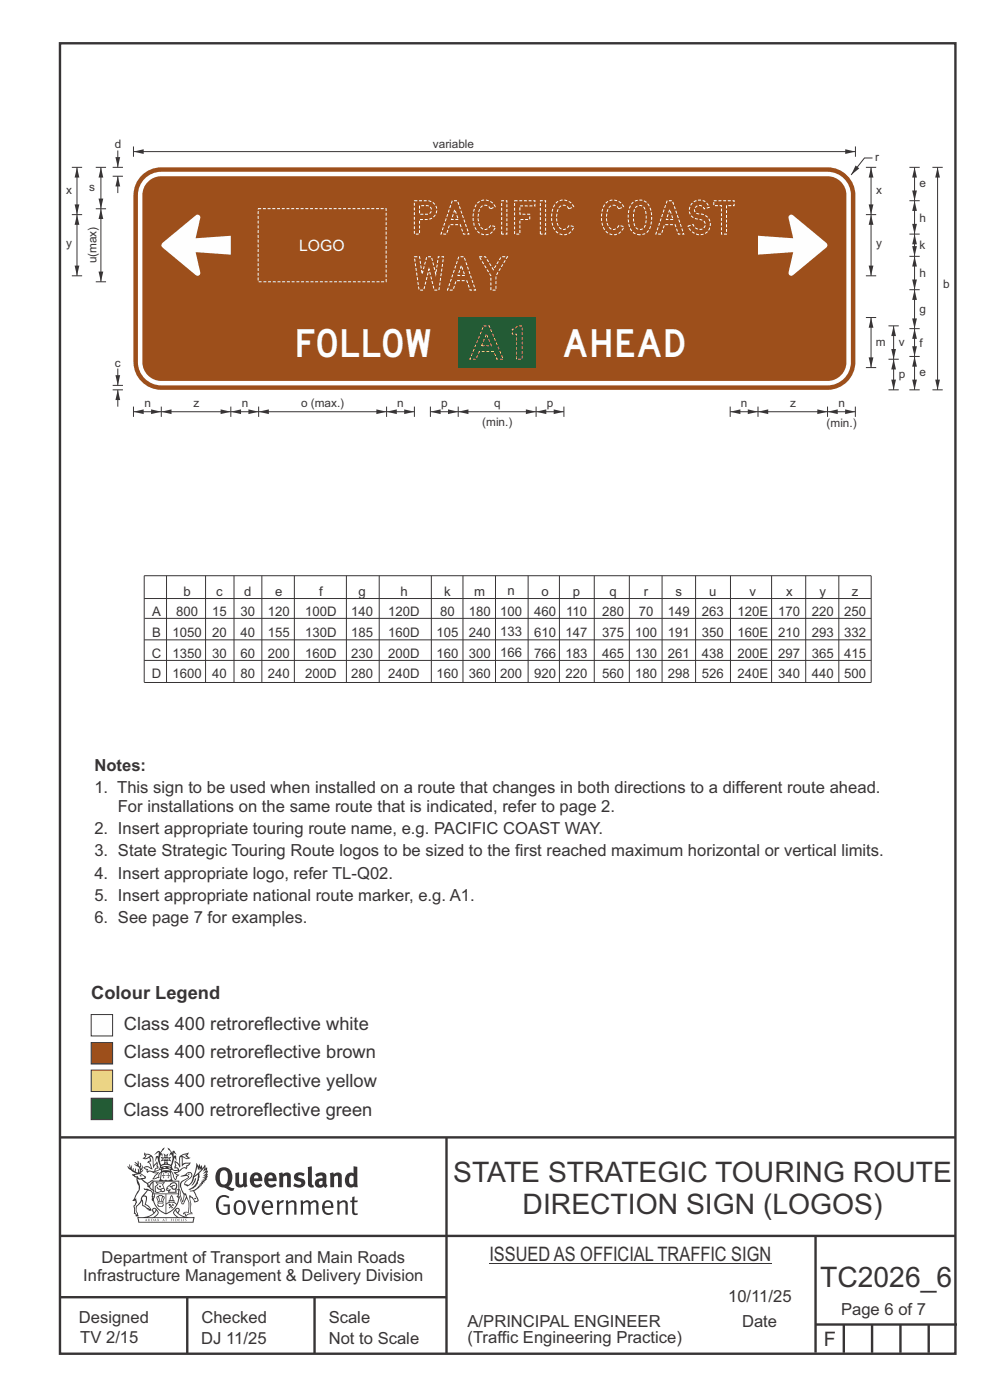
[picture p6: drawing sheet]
<svg xmlns="http://www.w3.org/2000/svg" width="210mm" height="297mm" viewBox="0 0 210 297" stroke-linecap="round" stroke-linejoin="round" font-family="sans-serif">
<path d="M12.7 9.2h190v278h-190zM12.7 241.3h190M94.7 241.4v45.8M12.7 275.2h82M12.7 262.2h190.1M39.7 275.2v12M66.7 275.2v12M173 262.1v24.9" fill="none" stroke="#373435" stroke-width=".51"/>
<g fill="#373435">
<path d="M47 248.4a2.55 2.55 0 0 0 0 2.7l.3 .2a.81 .81 0 0 0 1-1v-.5a1.04 1.04 0 0 0-1.1-1.5zM46.3 248.1a1.82 1.82 0 0 1 2.1-.2 1.82 1.82 0 0 1 .9 1.8 2.29 2.29 0 0 1-.8 2l.7 .3h.5l-.2 .6a2.87 2.87 0 0 1-2-.7 2.12 2.12 0 0 1-1.7-3.1z" fill-rule="evenodd"/>
<path d="M49.9 248.9l.8-.2v2a.46 .46 0 0 0 .3 .6 .46 .46 0 0 0 .6-.3v-2.1l.7-.2v2.4l.2 .5-.5 .3-.3-.3a1.02 1.02 0 0 1-1.2 .3 1.02 1.02 0 0 1-.6-1.1z" fill-rule="evenodd"/>
<path d="M54 249.5l-.1 .5h.9a.49 .49 0 0 0-.2-.6 .49 .49 0 0 0-.6 .1zM53.4 249.1a1.34 1.34 0 0 1 1.6-.2 1.34 1.34 0 0 1 .6 1.5v.2h-1.7a.77 .77 0 0 0 .5 .8 .77 .77 0 0 0 .9-.4l.3 .5a1.59 1.59 0 0 1-2 .2 1.59 1.59 0 0 1-.5-2.1z" fill-rule="evenodd"/>
<path d="M57 249.5l-.1 .5h1a.49 .49 0 0 0-.2-.6 .49 .49 0 0 0-.7 .1zM56.4 249.1a1.34 1.34 0 0 1 1.6-.2 1.34 1.34 0 0 1 .7 1.5v.2h-1.8a.77 .77 0 0 0 .5 .8 .77 .77 0 0 0 .9-.4l.4 .5a1.59 1.59 0 0 1-2.1 .2 1.59 1.59 0 0 1-.5-2.1z" fill-rule="evenodd"/>
<path d="M59.2 248.9l.7-.2 .1 .4a.95 .95 0 0 1 1-.3 .95 .95 0 0 1 .7 .8v2.3h-.8v-2.3a.46 .46 0 0 0-.8 .1v2.2h-.8z" fill-rule="evenodd"/>
<path d="M62.6 249.1a1.75 1.75 0 0 1 2-.1l-.2 .5-.6-.2a.43 .43 0 0 0-.6 .3l.4 .3a1.04 1.04 0 0 1 1.2 1.1 1.04 1.04 0 0 1-1.4 1l-1.2-.4 .3-.6 1 .4 .4-.4a.88 .88 0 0 0-1-.5l-.4-.2-.1-.4z" fill-rule="evenodd"/>
<path d="M65.3 247.6l.8-.2 .1 3.8 .3 .2 .1 .4a.88 .88 0 0 1-1 0 .88 .88 0 0 1-.3-1z" fill-rule="evenodd"/>
<path d="M67.8 250.6a.43 .43 0 0 0-.1 .7 .43 .43 0 0 0 .7-.1v-.7zM66.8 249.1a1.7 1.7 0 0 1 2.4 .1v1.9l.3 .4-.4 .5-.5-.4a1.03 1.03 0 0 1-1.7-.1 1.03 1.03 0 0 1 .8-1.5h.7v-.4a.8 .8 0 0 0-1.2 .1z" fill-rule="evenodd"/>
<path d="M70 248.9l.7-.2 .1 .4a.95 .95 0 0 1 1-.3 .95 .95 0 0 1 .7 .8v2.3h-.8v-2.3a.46 .46 0 0 0-.8 .1v2.2h-.8z" fill-rule="evenodd"/>
<path d="M74.3 249.5a1.48 1.48 0 0 0 0 1.7h.5l.2-.1v-1.5l-.3-.2zM75 247.4l.8 .1 .1 4.4h-.7l-.1-.2a1.26 1.26 0 0 1-1.4 0 1.26 1.26 0 0 1-.5-1.3 1.29 1.29 0 0 1 .4-1.4 1.29 1.29 0 0 1 1.4-.1z" fill-rule="evenodd"/>
<path d="M46.4 253.9a1.72 1.72 0 0 1 2.3 0l-.3 .3a1.24 1.24 0 0 0-1.4-.2 1.24 1.24 0 0 0-.6 1.4 1.49 1.49 0 0 0 1.2 1.9l.7-.1v-1.3h-.8l-.1-.4h1.3v1.9a1.93 1.93 0 0 1-2.2 0 1.93 1.93 0 0 1-.7-2.2l.2-.8z" fill-rule="evenodd"/>
<path d="M50.4 255.1a1.65 1.65 0 0 0 .2 2.2 .99 .99 0 0 0 1-1.4 .78 .78 0 0 0-.4-.8 .78 .78 0 0 0-.8 0zM50 254.9a1.33 1.33 0 0 1 1.6-.1 1.33 1.33 0 0 1 .5 1.4 1.31 1.31 0 0 1-1.3 1.6 1.31 1.31 0 0 1-1.2-1.6v-.6z" fill-rule="evenodd"/>
<path d="M52.5 254.7l.4-.1 .9 2.6 .8-2.5h.5l-1.1 3h-.5z" fill-rule="evenodd"/>
<path d="M56.3 255.2l-.2 .7h1.3a.7 .7 0 0 0-.3-.8 .7 .7 0 0 0-.8 .1zM55.9 255a1.22 1.22 0 0 1 1.5-.2 1.22 1.22 0 0 1 .5 1.5h-1.8a.93 .93 0 0 0 .5 1 .93 .93 0 0 0 1.1-.2l.2 .3a1.43 1.43 0 0 1-1.8 .1 1.43 1.43 0 0 1-.6-1.7z" fill-rule="evenodd"/>
<path d="M58.7 254.7l.4-.1 .1 .5 .4-.4 .6-.1-.2 .5a.66 .66 0 0 0-.8 .7v1.9h-.4z" fill-rule="evenodd"/>
<path d="M60.6 254.7l.4-.1 .1 .5a.94 .94 0 0 1 1-.5 .94 .94 0 0 1 .8 .8v2.3h-.5l-.1-2.5a.81 .81 0 0 0-1.2 .3v2.2h-.4z" fill-rule="evenodd"/>
<path d="M63.7 254.7l.5-.1 .1 .5 .4-.3a.78 .78 0 0 1 1.1 .3 .9 .9 0 0 1 1-.5 .9 .9 0 0 1 .8 .8v2.3h-.5l-.1-2.5a.67 .67 0 0 0-1.1 .3v2.2h-.5v-2.4l-.4-.3-.7 .4v2.3h-.5z" fill-rule="evenodd"/>
<path d="M69 255.2l-.1 .7h1.3a.7 .7 0 0 0-.3-.8 .7 .7 0 0 0-.9 .1zM68.7 255a1.22 1.22 0 0 1 1.5-.2 1.22 1.22 0 0 1 .5 1.5h-1.8a.93 .93 0 0 0 .4 1 .93 .93 0 0 0 1.2-.2l.1 .3a1.44 1.44 0 0 1-1.7 .1 1.44 1.44 0 0 1-.6-1.7z" fill-rule="evenodd"/>
<path d="M71.4 254.7l.5-.1 .1 .5a.94 .94 0 0 1 1-.5 .94 .94 0 0 1 .8 .8v2.3h-.5l-.1-2.5a.81 .81 0 0 0-1.2 .3v2.2h-.4z" fill-rule="evenodd"/>
<path d="M74.7 253.9l.5-.1v.9h.7l-.1 .3h-.6v2.2l.1 .2h.5l.1 .3a.75 .75 0 0 1-1.2-.6v-2.1h-.4v-.3h.4z" fill-rule="evenodd"/>
<path d="M30.8 244.9l1.1 .3-.9 .5h-.4l.6-.5zM31.8 245.4h.2a2.44 2.44 0 0 1 .4 1.9l.1 .5 .7-1-.1 .6 .3 .3a.57 .57 0 0 0-.6 .7l-1-.1-.5 .2 .2-.5-.8-.3 .7-.1 .9 .5 .1-.1-.6-1.3-.2-.2h.5zM30.7 244.4l-.1 .5 .2 .4-.6 .4a1.04 1.04 0 0 0 1.4-.1l.2 .6-.3 .1-.2 .4a.94 .94 0 0 1 .8 1.1l-.2-.1a1.16 1.16 0 0 0-1.5-.1l.3 .4 .4 .2 .1 .5 .2 .1 .1-.2a.94 .94 0 0 1 1.1 .2l.8 .1-1.2 1.2a1.13 1.13 0 0 0 1.2-.2l.4-.1-.1-.4 .5-.8a.83 .83 0 0 0-.6 1.1l-.3-.1-.7 .4 1.1-1.4-.5 .1-.5-.1 1.3-.5-.1-.1-.9 .4v-.3l.2-.2 .3 .1 .1-.3-.2-.4v-.6l-.1-.4-.7 1v-.7a1.42 1.42 0 0 0-1.6-1.8z" fill-rule="evenodd"/>
<path d="M38.5 245.2l.5-.2 .7-.1-.6 .3 .8 .5h-.3zM38.3 245.5l.2-.1 .1 2a1.69 1.69 0 0 1 1.6-.6l-.8 .5 .1 .5a1.1 1.1 0 0 0-1.5 .6l-.1-.5-.2-.2h-.5l.3-.4-.3-.7a1.42 1.42 0 0 1 .8 1.1l.2-.1zM37.1 246.2l.1 1-.2 .3 .1 .4h.5l.1 .2a.96 .96 0 0 1-1.1-.1l-.1 .1a1.06 1.06 0 0 0 1.3 .2v.1a.72 .72 0 0 1-1 .2l.3 .5 .6 .2-.4 .2-.1 .6-.2-.3-.4-1.1-.4-.4 .4 .9a1.54 1.54 0 0 0 .7 1.2l.2-.3a.58 .58 0 0 1 .4-.8l.2-.1h-.3l-.5-.3 .9-.5a.93 .93 0 0 1 1.2-.5v.2l.2-.2 .1-.5a.99 .99 0 0 0 .7-.8l-1.3 .1-.3 .2-.1-1.4 .9 .4 .9-.3h-.4l-.5-.4 .4-.7-.6 .2a1.46 1.46 0 0 0-1.4 2.1v.4l-.2-.4z" fill-rule="evenodd"/>
<path d="M35.6 248.9l.2 .1-.1 .3 .4 .1h-.4v.6l-.1-.6h-.3l.3-.1z" fill-rule="evenodd"/>
<path d="M34.6 248.9l.2 .1v.3l.3 .1h-.3l-.1 .6v-.6h-.4l.4-.1z" fill-rule="evenodd"/>
<path d="M34.3 248.8a.57 .57 0 0 1 .9 .2 .57 .57 0 0 1 .9-.2l.2 1.4h-.2a.57 .57 0 0 1-.9 0 .69 .69 0 0 1-1.1 0zM34.2 248.1l-.3 2.1-.2 .4h3l-.2-.4-.3-2.1h-.2v.2l-.8-.1-.8 .1v-.2z" fill-rule="evenodd"/>
<path d="M34.2 252.4a.3 .3 0 0 0 .6 0 .3 .3 0 0 0-.6 0zM33.3 250.9l.3 .3-.3 .4a.79 .79 0 0 0 0 1.3l.8-.2-.1-.3a.55 .55 0 0 1-.7-.6l.1-.1 .2 .3 .3 .2 .8-.2-.4-.7 .4-.4-.7 .2zM33 250.7l1.1 .2 .9-.2-.4 .6 .4 1.2a.56 .56 0 0 1-.8 .3l-.2 .1a.73 .73 0 0 1-.9 .1 .73 .73 0 0 1-.3-1v-.4l.6-.4z" fill-rule="evenodd"/>
<path d="M35.6 251.8l.7-.4a.58 .58 0 0 1 1-.1 .58 .58 0 0 1-.4 .9l-.3-.3a.43 .43 0 0 1 .6-.4 .57 .57 0 0 0-.8 .2l-.2-.1-.3 .1 .4 .2a.55 .55 0 0 0 .9 .4v.5h-1.3l.3-.4-.1-.1-.6 .1 .2-.3-.2-.1zM35.4 251.8l-.1 .2a.39 .39 0 0 0 .2 .6h.3l-.2 .4h1.9l-.1-.8a.86 .86 0 0 0-.1-1.3 .86 .86 0 0 0-1.3 .4z" fill-rule="evenodd"/>
<path d="M36 254.8h.8v.2h-.8zM36.4 253.8l.2 .8h-.4zM36.4 253.5l-.3 .5-.1 .6h-.2v.4l-.7 .4 .2 .1a1.48 1.48 0 0 1 2.1 .2l.2-.1-.6-.5v-.5h-.2l-.1-.6z" fill-rule="evenodd"/>
<path d="M35.8 255.4l.4 .1 .1 .3 .3-.2-.2-.2a.38 .38 0 0 1 .5 .5l-.2-.2-.3 .2 .3 .2-.3 .3-.1-.4-.4 .4-.1-.2 .4-.3-.1-.1-.2 .1z" fill-rule="evenodd"/>
<path d="M34.5 254h.2v.2l-.2 .6h-.2zM33.6 255.3h.9v.2a.55 .55 0 0 1-.8 .4v-.2l-.2-.1zM33.4 254h.2l.2 .8h-.2zM33.6 255l.8-.1 .1 .2h-.8zM33.8 253.7h.5l-.2 1.1h-.1zM33.3 253.8l-.1 .3 .3 1.1a.48 .48 0 0 0-.1 .6 .48 .48 0 0 0 .5 .2h.5a.49 .49 0 0 0 .2-.8l.3-1.1-.1-.3a1.42 1.42 0 0 0-1.5 0z" fill-rule="evenodd"/>
<path d="M33.7 251.5l.4 .1 .1 .3h-.3z" fill-rule="evenodd"/>
<path d="M41.3 250.1l.3-.2-.2 .8-.6 .8h-.2l.5-.7z" fill-rule="evenodd"/>
<path d="M39.7 249l.3-.2 .5 .2a.88 .88 0 0 1-.6 1.1 1.22 1.22 0 0 0-.8 1.3l.5 .2a.72 .72 0 0 0 .9-.4l.5-.8 .2-.6 .8-.6v.2a2.85 2.85 0 0 1-2 2.9l.1 .1a2.13 2.13 0 0 0 1.9-1.5v-.3a2.01 2.01 0 0 0 .3-1.7l1.1-1.3-.4 1 .7-.5-.7 1 .8-.4-.8 .8 .7-.2-.9 .6 .8-.1-.8 .4h.7l-.8 .3 .3 .2h-.4l.2 .3h-.4l.2 .3h-.4l.1 .2h-.1a2.16 2.16 0 0 1-2 1.1l.1 .2 .4-.1a.76 .76 0 0 1 .7 .8l.5 1.2-.6 .2a1.45 1.45 0 0 0-1.1-1.3l.2 1.8-.1 1.8 .4 .3a1.07 1.07 0 0 0-1.2 .4v-.3l-.5-.2a.87 .87 0 0 1 1.1-.1v-.7a4.4 4.4 0 0 0-.6-3.1l-.1-.3h-.2a2.16 2.16 0 0 1-.7-2.2l.3-.4 1.2-.7a.55 .55 0 0 0-.4-.8zM37.8 252.4a.76 .76 0 0 1 .3 1.1l.6 1.6 .4-1.7 .2 .1a.61 .61 0 0 1-.1 .9l-.3 .8-.2 .1-.7-1.6-.3 .1a1.18 1.18 0 0 0 .1-1.4zM41.8 247.5l.2 .7 .3-.5v.6l.4-.5a1.9 1.9 0 0 1-1.2 1.4l-.3 .3zM38.2 249.6l1.4-.2 .2 .2v.3l-.5 .2a1.26 1.26 0 0 0-.9 1.9l.2 .7a1.84 1.84 0 0 1 .1 2.1l-.4-1.4a.96 .96 0 0 0-.4-1.2l-.4 .2a.78 .78 0 0 1 0 1.3l.1 .3h.4l.4 1.1a.38 .38 0 0 0 .2 .4 .38 .38 0 0 0 .4-.1l.6-1.2a2.94 2.94 0 0 1 .4 2.5l-.1 .4h-.8l-.3 .4v.2l.4-.1 .1 .4 .2 .1a1.02 1.02 0 0 1 1.3-.5v-.4l-.3-.1 .1-1.8-.3-1.3h.1a1.14 1.14 0 0 1 .8 1 .63 .63 0 0 0 .8-.2 .63 .63 0 0 0-.2-.9l-.6-1.2 .9-.6 .2-.4h.3l-.1-.2h.4l-.1-.3h.3l-.1-.3 .5-.1-.2-.2 .6-.4v-.2h-.2l.4-.5h-.3l.3-.5-.4 .1 .4-.5v-.3l-.3 .2 .2-.7-.1-.2-.4 .3v-.8l-.6 .8-.2-.8-.2 .5-.3-.7-.1 .6-.5-.8-.1 1.4-.6 1.8a1.81 1.81 0 0 1-1 1.5l-.6-.2a1.75 1.75 0 0 1 1.1-1.2 .75 .75 0 0 0 .1-1.3 .75 .75 0 0 0-1.2 .4z" fill-rule="evenodd"/>
<path d="M41.2 254.1h.3l.2 .2-.4 .1z" fill-rule="evenodd"/>
<path d="M29.4 258.4h11.6l-.1 .8h-11.4zM31.3 258.2l.5-.1a2.48 2.48 0 0 0 1.4-1.3l.3 .5-.5 .6-.5 .3zM32.5 256.6l.3-.2 .2 .1-.3 .7zM37.2 256.8a2.65 2.65 0 0 0 1.8 1.4h-1.1l-.5-.3-.5-.6zM37.4 256.5l.2-.1 .3 .2-.3 .6zM29.2 258.2l.1 1.2h11.8l.2-1.1-.2-.1a4.1 4.1 0 0 1-3.3-.9l.3-.4-.1-.6a1.06 1.06 0 0 0-1.3 1l.2 .4 .6 .5h-4.7l.3-.1a.84 .84 0 0 0 .6-.8 .84 .84 0 0 0-.5-.8l-.3-.2h-.5l-.1 .6 .3 .4a4.2 4.2 0 0 1-3.4 .9z" fill-rule="evenodd"/>
<path d="M31 258.7l.1 .2h-.2zM31 258.5l-.3 .6 .4-.2 .2 .2z" fill-rule="evenodd"/>
<path d="M31.3 258.6h.3v.4a.25 .25 0 0 0 .2-.1 .25 .25 0 0 0-.1-.3h.1a.29 .29 0 0 1 0 .4 .29 .29 0 0 1-.4 0 .29 .29 0 0 1 0-.4z" fill-rule="evenodd"/>
<path d="M32.2 258.6a.22 .22 0 0 1 .3 .2 .22 .22 0 0 1-.3 .2zM32 258.6l.1 .4a.33 .33 0 0 0 .4 0 .33 .33 0 0 0 0-.4 .33 .33 0 0 0-.5 0z" fill-rule="evenodd"/>
<path d="M32.9 258.7l.1 .2h-.2zM32.9 258.5l-.2 .6 .3-.2 .2 .2z" fill-rule="evenodd"/>
<path d="M33.3 258.6h.2l.1 .1 .2-.1-.2 .2 .2 .3-.3-.3-.1 .3h-.1l.2-.3z" fill-rule="evenodd"/>
<path d="M34.7 258.7l.1 .2h-.2zM34.7 258.5l-.3 .6 .4-.2 .2 .2z" fill-rule="evenodd"/>
<path d="M35 258.5h.5l-.2 .1v.5h-.2l.1-.5z" fill-rule="evenodd"/>
<path d="M36.2 258.6l.3-.1-.1 .1v.2h.1h-.1v.3h-.2z" fill-rule="evenodd"/>
<path d="M36.7 258.6h.2v.5h-.2z" fill-rule="evenodd"/>
<path d="M37.3 258.6a.22 .22 0 0 1 .3 .2 .22 .22 0 0 1-.3 .2zM37.1 258.6v.4a.33 .33 0 0 0 .5 0 .33 .33 0 0 0 0-.4 .33 .33 0 0 0-.5 0z" fill-rule="evenodd"/>
<path d="M37.8 258.6l.4-.1-.2 .1v.2h.1h-.1v.2l.2 .1h-.4z" fill-rule="evenodd"/>
<path d="M38.4 258.6h.2l-.1 .4 .2 .1h-.3z" fill-rule="evenodd"/>
<path d="M38.9 258.6h.2v.5h-.2z" fill-rule="evenodd"/>
<path d="M39.3 258.6h.2h-.1l.2 .3-.2 .2-.1-.1v-.1l.2 .1z" fill-rule="evenodd"/>
<path d="M34.2 247.4a1.51 1.51 0 0 1 2 .2 2.67 2.67 0 0 0-2.1 0zM35.7 247.6l.4 .1 .1 .3-.4-.1zM34.6 247.6h.5l.1 .2h-.4zM34 247.8l.3 .2h-.3zM34.9 246.9l.3-.2 .3 .2zM34.9 245.6l.2 .1v.3h-.2zM35 245.1l.2 .2 .2-.2-.1 .3h-.2zM35.1 246.3h.2l.1 .4-.2-.2-.2 .2zM35.3 245.7l.2-.1v.4h-.2zM34.4 245.7h.3l.1 .3-.4 .1 .2-.2zM35.7 245.7h.3l-.2 .2 .2 .2-.4-.1zM32.7 244.9l1-.5-.1 1-.2-.2-.3 .2-.3 1.1 .5-1 .3 .9a1.84 1.84 0 0 1 .2 1.7l.4 .1a2.48 2.48 0 0 1 2.2 0l.2-.2-.2-.7 .7-1.8 .4 .7-.2-1-.2-.1-.2 .3v-.9l.6 .4-.6-.8-.3 .1-.1 .4-.5-.9-.5-.3 .2 .5 .6 .5-.5 .8 .4-.4a2.06 2.06 0 0 1 0 2.3l-.5-.2-.2-.6 .1-.1 .8 .2-.4-.5 .4-.5-.7 .2-.2-.2 .2-.7-.5 .4-.5-.4 .2 .7-.2 .2-.7-.2 .4 .5-.4 .5 .8-.2 .1 .1-.2 .6-.5 .2a2.02 2.02 0 0 1 0-2.2l.3 .5-.1-.7-.3-.1 .8-1.2-.4 .3-.5 .8-.2-.3a.8 .8 0 0 0-.8 .5z" fill-rule="evenodd"/>
<path d="M29.2 250.1l.3 .1a.61 .61 0 0 1 .8 .4l.3 .2a.8 .8 0 0 1 .6 1l.4 .1 .5 .5a1 1 0 0 1 .5 1.1l-.1 .7v-.5h-.1a.96 .96 0 0 0-.8-1.3l-.2-.2h-.7l-.1-.1-.1 .1 .1 .3h.6l-1.2 1.3-.2 1-.4 .6a1.33 1.33 0 0 0-.5 1.8l.2 .5a1.26 1.26 0 0 1-.5-1.5l-.1-.3a1.56 1.56 0 0 0 .4-1.7l-.3 .2 .2-.5a3.2 3.2 0 0 0 .7-3zM30.4 253.9h.4a2.06 2.06 0 0 1-.1 1.6l.7 .5 .4 .4-.6-.1-.8-.6-.1-.9a.51 .51 0 0 1 .1-.9zM28.6 249.3a1.52 1.52 0 0 1 2.1 .5l-1.1 .2-.2-.1-.1-.4h-.5zM27.5 247v.8l-.3-.4h-.1a3.1 3.1 0 0 0 1.9 1.6l-1 .1 .5 .6 .5 .1 .1 1.1a1.84 1.84 0 0 1-.3 2.5l-.4 .9-.3 .4 .2 .1 .4-.1 .1 .4-.2 .5-.3 .2 .1 1.7h.2l.3 .5 .1 .1 .4-.1-.1-.5a1.3 1.3 0 0 1-.1-1.7l.9-1 .1 1.1 .6 .2 .5 .5 .1-.1 .2 .3h.5a1.85 1.85 0 0 0-1.2-1.4l.1-.3a1.39 1.39 0 0 0 0-1.4l-.5-.1 .5-.5a.66 .66 0 0 1 .9-.4 .66 .66 0 0 1 .3 .9l-.1 .4 .2-.1v.2l-.1 .3 .2 .5 .1-.3a2.24 2.24 0 0 0 .1-2.2 .73 .73 0 0 1-.7-.7 .73 .73 0 0 1 .6-.7v-.2a.94 .94 0 0 0-.9 .8 .48 .48 0 0 1-.1-.6 .48 .48 0 0 1 .5-.2l.5-.3a.51 .51 0 0 0-.8 .2l-.5 .2-1-.8h.6l.2-.5-1.2-.7 .5-.5v-.3l-.5 .4 .1-.2a.69 .69 0 0 0 .2-1v.4l-.2 .3v-1.1l-.3-.2 .1 .6-.1 .2-.4-1.3v.7l-.6-.4 .5 .7-.6-.2 .3 .3a1 1 0 0 1 .7 1.4l-.2-.8v.9l-.5-.2v-.8l-.2 .7-.2-.1-.1-.6-.2 .4-.2-.2 .1-.7-.2 .5z" fill-rule="evenodd"/>
<path d="M29.6 249.4l.2-.1 .3 .2z" fill-rule="evenodd"/>
<path d="M32.4 250.5h5.6v2l-.2-.1v-1.7h-5.2v2.5h5.2v-.8l.1 .2-.1 1.1v-.3h-2.5v4a4.1 4.1 0 0 0 2.6-3.6l.1-.1a4 4 0 0 1-2.8 3.9 4.2 4.2 0 0 1-2.8-4.7l.1 1.2 .1-.1a3.8 3.8 0 0 0 2.5 3.4v-4h-2.5l-.2-.9z" fill-rule="evenodd"/>
<circle cx="40" cy="249.1" r=".17"/>
</g>
<g fill="none" stroke="#373435" stroke-width=".21">
<path d="M30.6 135.7h154.2M30.6 127h154.2M30.7 131.2h154.1M35.3 122.1v22.7M43.6 122.1v22.7M49.6 122.1v22.7M55.5 122.1v22.7M62.4 122.1v22.7M73.5 122.1v22.7M80.4 122.1v22.7M91.5 122.1v22.7M98.2 122.1v22.7"/>
<path d="M105.1 122.1v22.7M112 122.1v22.7M118.7 122.1v22.7M126.1 122.1v22.7M133.5 122.1v22.7M140.4 122.1v22.7M147.5 122.1v22.7M154.9 122.1v22.7M163.7 122.1v22.7M170.9 122.1v22.7M177.9 122.1v22.7M184.8 122.1h-154.2v22.6"/>
<path d="M184.8 122.1v22.7h-154.2M30.6 140.1h154.2"/>
</g>
<path d="M173 281h30M179 281v6M185 281v6M191 281v6M197 281v6" fill="none" stroke="#373435" stroke-width=".51"/>
<path d="M19.3 233h4.6v4.5h-4.6z" fill-rule="evenodd" fill="#235b35" stroke="#373435" stroke-width=".21"/>
<path d="M19.3 215.2h4.6v4.6h-4.6z" fill-rule="evenodd" fill="#fefefe" stroke="#373435" stroke-width=".21"/>
<path d="M19.3 221.2h4.6v4.5h-4.6z" fill-rule="evenodd" fill="#9d4f1b" stroke="#373435" stroke-width=".21"/>
<path d="M19.3 227h4.6v4.6h-4.6z" fill-rule="evenodd" fill="#ffd520" stroke="#373435" stroke-width=".21"/>
<path d="M103.8 267.9h1v.2h-1z" fill-rule="evenodd" fill="#373435"/>
<path d="M54.9 86.3v2.1M54.9 87.3h27.1M104.8 268h58.8" fill="none" stroke="#373435" stroke-width=".21"/>
<g fill="#373435">
<path d="M79.8 86.8l2.2 .5-2.2 .5z"/>
<path d="M54.9 87.3l2.1-.5v1z"/>
</g>
<path d="M82 87.3h5.9" fill="none" stroke="#373435" stroke-width=".21"/>
<g fill="#373435">
<path d="M82 87.3l2.2-.5v1z"/>
<path d="M85.7 86.8l2.2 .5-2.2 .5z"/>
</g>
<path d="M82 86.3v2.1M87.9 86.3v2.1" fill="none" stroke="#373435" stroke-width=".21"/>
<path d="M30.4 38.2a4.9 4.9 0 0 0-1.1 3.2v35.4a5 5 0 0 0 4.9 5h141.4a5 5 0 0 0 4.9-5v-35.4a5 5 0 0 0-4.9-5h-141.4a4.9 4.9 0 0 0-3.8 1.8zM31.4 38.6a4 4 0 0 0-1.2 2.8v35.4a4 4 0 0 0 4 4h141.4a4 4 0 0 0 3.9-4v-35.4a4 4 0 0 0-3.9-4h-141.4a4 4 0 0 0-2.8 1.2zM30 37.2a5.9 5.9 0 0 1 4.2-1.7h141.4a5.9 5.9 0 0 1 5.8 5.9v35.4a5.9 5.9 0 0 1-5.8 5.9h-141.4a5.9 5.9 0 0 1-5.9-5.9v-35.4a5.9 5.9 0 0 1 1.7-4.2z" fill-rule="evenodd" fill="#9d4f1b"/>
<path d="M28.3 32.2h153.2" fill="none" stroke="#373435" stroke-width=".21"/>
<g fill="#373435">
<path d="M28.3 32.2l2.2-.5v1z"/>
<path d="M179.3 31.7l2.2 .5-2.2 .5z"/>
</g>
<path d="M28.3 31.1v2.2" fill="none" stroke="#373435" stroke-width=".21"/>
<path d="M34.5 51.5l7-5.8a.59 .59 0 0 1 .7-.1 .59 .59 0 0 1 .3 .7l-1 4.2 7.5-.5v4l-7.5-.5 1 4.3a.59 .59 0 0 1-.3 .6 .59 .59 0 0 1-.7 0l-7.1-6a.56 .56 0 0 1 .1-.9z" fill-rule="evenodd" fill="#fefefe"/>
<path d="M185.1 33.5h-1.7l-2.9 3.6" fill="none" stroke="#373435" stroke-width=".21"/>
<path d="M181.5 35.1l.8 .6-1.8 1.4z" fill="#373435"/>
<path d="M198.9 35.5v47.2" fill="none" stroke="#373435" stroke-width=".21"/>
<g fill="#373435">
<path d="M198.9 35.5l.5 2.2h-1z"/>
<path d="M198.4 80.5h1l-.5 2.2z"/>
</g>
<path d="M197.8 35.5h2.2M25 78.2v3.6M197.8 82.7h2.2" fill="none" stroke="#373435" stroke-width=".21"/>
<path d="M24.5 79.6h1l-.5 2.2z" fill="#373435"/>
<path d="M23.9 82.7h2.2M23.9 81.8h2.2M25 82.7v3.6" fill="none" stroke="#373435" stroke-width=".21"/>
<path d="M25 82.7l.5 2.2h-1z" fill="#373435"/>
<path d="M25 31.9v3.6" fill="none" stroke="#373435" stroke-width=".21"/>
<path d="M24.5 33.3h1l-.5 2.2z" fill="#373435"/>
<path d="M23.9 37.4h2.2M23.9 35.5h2.2M25 37.4v3.6" fill="none" stroke="#373435" stroke-width=".21"/>
<path d="M25 37.4l.5 2.2h-1z" fill="#373435"/>
<path d="M28.3 87.3h5.9" fill="none" stroke="#373435" stroke-width=".21"/>
<g fill="#373435">
<path d="M28.3 87.3l2.2-.5v1z"/>
<path d="M32 86.8l2.2 .5-2.2 .5z"/>
</g>
<path d="M28.3 86.3v2.1M34.2 86.3v2.1M34.2 87.3h14.8" fill="none" stroke="#373435" stroke-width=".21"/>
<g fill="#373435">
<path d="M46.8 86.8l2.2 .5-2.2 .5z"/>
<path d="M34.2 87.3l2.2-.5v1z"/>
</g>
<path d="M49 87.3h5.9M49 86.3v2.1" fill="none" stroke="#373435" stroke-width=".21"/>
<g fill="#373435">
<path d="M49 87.3l2.1-.5v1z"/>
<path d="M52.7 86.8l2.2 .5-2.2 .5z"/>
</g>
<path d="M181.5 31.1v2.2M175.5 87.3h5.9" fill="none" stroke="#373435" stroke-width=".21"/>
<g fill="#373435">
<path d="M175.5 87.3l2.2-.5v1z"/>
<path d="M179.3 86.8l2.1 .5-2.1 .5z"/>
</g>
<path d="M184.8 67.4v10.6M175.5 86.3v2.1M181.4 86.3v2.1" fill="none" stroke="#373435" stroke-width=".21"/>
<g fill="#373435">
<path d="M184.8 67.4l.5 2.1h-1z"/>
<path d="M184.3 75.8h1l-.5 2.2z"/>
</g>
<path d="M183.7 78h2.2M183.7 67.4h2.2M194 75.6v7.1" fill="none" stroke="#373435" stroke-width=".21"/>
<g fill="#373435">
<path d="M194 75.6l.5 2.2h-1z"/>
<path d="M193.5 80.5h1l-.5 2.2z"/>
</g>
<path d="M192.9 75.6h2.2M194 69.7v5.9M192.9 82.7h2.2" fill="none" stroke="#373435" stroke-width=".21"/>
<g fill="#373435">
<path d="M194 69.7l.5 2.2h-1z"/>
<path d="M193.5 73.5h1l-.5 2.1z"/>
</g>
<path d="M192.9 69.7h2.2M194 61.5v8.2" fill="none" stroke="#373435" stroke-width=".21"/>
<g fill="#373435">
<path d="M194 61.5l.5 2.1h-1z"/>
<path d="M193.5 67.6h1l-.5 2.1z"/>
</g>
<path d="M194 35.5v7.1" fill="none" stroke="#373435" stroke-width=".21"/>
<g fill="#373435">
<path d="M194 35.5l.5 2.2h-1z"/>
<path d="M193.5 40.4h1l-.5 2.2z"/>
</g>
<path d="M192.9 35.5h2.2M192.9 42.6h2.2M194 42.6v7.1" fill="none" stroke="#373435" stroke-width=".21"/>
<g fill="#373435">
<path d="M194 42.6l.5 2.1h-1z"/>
<path d="M193.5 47.5h1l-.5 2.2z"/>
</g>
<path d="M192.9 54.4h2.2M194 54.4v7.1M192.9 61.5h2.2" fill="none" stroke="#373435" stroke-width=".21"/>
<g fill="#373435">
<path d="M194 54.4l.5 2.1h-1z"/>
<path d="M193.5 59.3h1l-.5 2.2z"/>
</g>
<path d="M192.9 49.7h2.2M194 49.7v4.7" fill="none" stroke="#373435" stroke-width=".21"/>
<g fill="#373435">
<path d="M194 49.7l.5 2.1h-1z"/>
<path d="M193.5 52.2h1l-.5 2.2z"/>
</g>
<path d="M189.6 69.1v7.1" fill="none" stroke="#373435" stroke-width=".21"/>
<g fill="#373435">
<path d="M189.6 69.1l.5 2.2h-1z"/>
<path d="M189.1 74h1l-.5 2.2z"/>
</g>
<path d="M188.5 69.1h2.1M188.5 76.2h2.1M97.2 87.3h16.5" fill="none" stroke="#373435" stroke-width=".21"/>
<g fill="#373435">
<path d="M97.2 87.3l2.2-.5v1z"/>
<path d="M111.6 86.8l2.1 .5-2.1 .5z"/>
</g>
<path d="M91.3 87.3h5.9M97.2 86.3v2.1M113.7 86.3v2.1M119.6 86.3v2.1" fill="none" stroke="#373435" stroke-width=".21"/>
<g fill="#373435">
<path d="M95 86.8l2.2 .5-2.2 .5z"/>
<path d="M91.3 87.3l2.2-.5v1z"/>
</g>
<path d="M113.7 87.3h5.9" fill="none" stroke="#373435" stroke-width=".21"/>
<g fill="#373435">
<path d="M117.5 86.8l2.1 .5-2.1 .5z"/>
<path d="M113.7 87.3l2.2-.5v1z"/>
</g>
<path d="M91.3 86.3v2.1" fill="none" stroke="#373435" stroke-width=".21"/>
<path d="M97.2 67.4h16.5v10.6h-16.5z" fill-rule="evenodd" fill="#235b35"/>
<path d="M160.8 50l7.5 .5-1-4.2a.59 .59 0 0 1 .2-.7 .59 .59 0 0 1 .7 .1l7.2 5.9a.56 .56 0 0 1-.1 .9l-7.1 5.9a.59 .59 0 0 1-.7 0 .59 .59 0 0 1-.2-.6l1-4.3-7.5 .5z" fill-rule="evenodd" fill="#fefefe"/>
<path d="M154.9 87.3h5.9" fill="none" stroke="#373435" stroke-width=".21"/>
<g fill="#373435">
<path d="M154.9 87.3l2.2-.5v1z"/>
<path d="M158.6 86.8l2.2 .5-2.2 .5z"/>
</g>
<path d="M184.8 45.5v13M154.9 86.3v2.1M160.8 86.3v2.1" fill="none" stroke="#373435" stroke-width=".21"/>
<g fill="#373435">
<path d="M184.3 56.3h1l-.5 2.2z"/>
<path d="M184.8 45.5l.5 2.2h-1z"/>
</g>
<path d="M184.8 35.5v10M183.7 45.5h2.2M183.7 58.5h2.2" fill="none" stroke="#373435" stroke-width=".21"/>
<g fill="#373435">
<path d="M184.3 43.4h1l-.5 2.1z"/>
<path d="M184.8 35.5l.5 2.2h-1z"/>
</g>
<path d="M183.7 35.5h2.2M160.8 87.3h14.7" fill="none" stroke="#373435" stroke-width=".21"/>
<g fill="#373435">
<path d="M173.4 86.8l2.1 .5-2.1 .5z"/>
<path d="M160.8 87.3l2.2-.5v1z"/>
</g>
<path d="M189.6 76.2v6.5" fill="none" stroke="#373435" stroke-width=".21"/>
<g fill="#373435">
<path d="M189.1 80.5h1l-.5 2.2z"/>
<path d="M189.6 76.2l.5 2.2h-1z"/>
</g>
<path d="M16.3 45.5v13M188.5 82.7h2.1" fill="none" stroke="#373435" stroke-width=".21"/>
<path d="M54.8 44.3h27.1v15.5h-27.1z" fill="none" stroke="#fefefe" stroke-width=".21" stroke-dasharray=".6 .4" stroke-linecap="butt"/>
<g fill="#373435">
<path d="M15.8 56.3h1l-.5 2.2z"/>
<path d="M16.3 45.5l.5 2.2h-1z"/>
</g>
<path d="M16.3 35.5v10M15.2 45.5h2.2M15.2 58.5h2.2" fill="none" stroke="#373435" stroke-width=".21"/>
<g fill="#373435">
<path d="M15.8 43.4h1l-.5 2.1z"/>
<path d="M16.3 35.5l.5 2.2h-1z"/>
</g>
<path d="M15.2 35.5h2.2M21.4 35.5v8.8" fill="none" stroke="#373435" stroke-width=".21"/>
<g fill="#373435">
<path d="M21.4 35.5l.5 2.2h-1z"/>
<path d="M20.9 42.1h1l-.5 2.2z"/>
</g>
<path d="M20.3 35.5h2.2M20.3 44.3h2.2M21.4 44.3v15.5" fill="none" stroke="#373435" stroke-width=".21"/>
<g fill="#373435">
<path d="M21.4 44.3l.5 2.2h-1z"/>
<path d="M20.9 57.6h1l-.5 2.2z"/>
</g>
<path d="M20.3 59.8h2.2" fill="none" stroke="#373435" stroke-width=".21"/>
<g font-size="7.1" fill="#fefefe">
<text x="87.9" y="49.7">PACIFIC COAST</text>
<text x="87.9" y="61.5">WAY</text>
</g>
<text font-size="7.1" fill="#ffd520" x="99.7" y="76.2">A1</text>
<g font-size="6" fill="#373435">
<text x="96.1" y="250.8">STATE STRATEGIC TOURING ROUTE</text>
<text x="110.9" y="257.5">DIRECTION SIGN (LOGOS)</text>
<text x="174" y="273">TC2026_6</text>
</g>
<g font-size="5.9" fill="#fefefe">
<text x="63.1" y="75.7">FOLLOW</text>
<text x="119.6" y="75.7">AHEAD</text>
</g>
<g font-size="4.2" fill="#373435">
<text x="103.8" y="267.5">ISSUED AS OFFICIAL TRAFFIC SIGN</text>
<text x="174.7" y="285.6">F</text>
</g>
<g font-size="3.9" fill="#373435">
<text x="19.3" y="212">Colour Legend</text>
<text x="26.3" y="218.5">Class 400 retroreflective white</text>
<text x="26.3" y="224.5">Class 400 retroreflective brown</text>
<text x="26.3" y="230.6">Class 400 retroreflective yellow</text>
<text x="26.2" y="236.7">Class 400 retroreflective green</text>
</g>
<g font-size="3.5" fill="#373435">
<text x="20" y="163.5">Notes:</text>
<text x="20" y="168.3">1. This sign to be used when installed on a route that changes in both directions to a different route ahead.</text>
<text x="25" y="172.2">For installations on the same route that is indicated, refer to page 2.</text>
<text x="20" y="176.9">2. Insert appropriate touring route name, e.g. PACIFIC COAST WAY.</text>
<text x="20" y="181.7">3. State Strategic Touring Route logos to be sized to the first reached maximum horizontal or vertical limits.</text>
<text x="20" y="191.1">5. Insert appropriate national route marker, e.g. A1.</text>
<text x="20" y="186.4">4. Insert appropriate logo, refer TL-Q02.</text>
<text x="20" y="195.9">6. See page 7 for examples.</text>
<text x="21.6" y="267.9">Department of Transport and Main Roads</text>
<text x="17.7" y="271.8">Infrastructure Management &amp; Delivery Division</text>
<text x="16.7" y="280.6">Designed</text>
<text x="42.7" y="280.6">Checked</text>
<text x="69.7" y="280.6">Scale</text>
<text x="99.2" y="281.5">A/PRINCIPAL ENGINEER</text>
<text x="154.5" y="276.2">10/11/25</text>
<text x="157.4" y="281.5">Date</text>
<text x="178.4" y="278.9">Page 6 of 7</text>
<text x="17" y="284.8">TV 2/15</text>
<text x="42.7" y="285.1">DJ 11/25</text>
<text x="69.7" y="285.2">Not to Scale</text>
<text x="99.2" y="285">(Traffic Engineering Practice)</text>
</g>
<text font-size="3.3" fill="#fefefe" x="63.5" y="53.2">LOGO</text>
<g font-size="2.8" fill="#373435">
<text x="32.3" y="130.7">A</text>
<text x="37.4" y="130.7">800</text>
<text x="38.9" y="126.3">b</text>
<text x="45" y="130.7">15</text>
<text x="45.9" y="126.3">c</text>
<text x="51" y="130.7">30</text>
<text x="51.8" y="126.3">d</text>
<text x="56.8" y="130.7">120</text>
<text x="58.4" y="126.3">e</text>
<text x="64.7" y="130.7">100D</text>
<text x="67.7" y="126.3">f</text>
<text x="74.5" y="130.7">140</text>
<text x="76" y="126.3">g</text>
<text x="82.4" y="130.7">120D</text>
<text x="84.9" y="126.3">h</text>
<text x="93.3" y="130.7">80</text>
<text x="94.2" y="126.3">k</text>
<text x="99.4" y="130.7">180</text>
<text x="100.6" y="126.3">m</text>
<text x="106.1" y="130.6">100</text>
<text x="107.7" y="126.3">n</text>
<text x="113.3" y="130.7">460</text>
<text x="114.8" y="126.3">o</text>
<text x="120.1" y="130.7">110</text>
<text x="121.5" y="126.3">p</text>
<text x="127.7" y="130.7">280</text>
<text x="129.3" y="126.3">q</text>
<text x="135.5" y="130.7">70</text>
<text x="136.6" y="126.3">r</text>
<text x="141.7" y="130.7">149</text>
<text x="143.3" y="126.3">s</text>
<text x="148.9" y="130.7">263</text>
<text x="150.4" y="126.3">u</text>
<text x="156.4" y="130.7">120E</text>
<text x="159" y="126.3">v</text>
<text x="165.1" y="130.7">170</text>
<text x="166.7" y="126.3">x</text>
<text x="172.2" y="130.7">220</text>
<text x="173.8" y="126.3">y</text>
<text x="179.1" y="130.7">250</text>
<text x="180.7" y="126.3">z</text>
<text x="32.3" y="135.1">B</text>
<text x="36.6" y="135.1">1050</text>
<text x="45" y="135.1">20</text>
<text x="51" y="135.1">40</text>
<text x="56.8" y="135.1">155</text>
<text x="64.7" y="135.1">130D</text>
<text x="74.5" y="135.1">185</text>
<text x="82.4" y="135.1">160D</text>
<text x="92.6" y="135.1">105</text>
<text x="99.4" y="135.1">240</text>
<text x="106.1" y="135">133</text>
<text x="113.3" y="135.1">610</text>
<text x="120" y="135.1">147</text>
<text x="127.7" y="135.1">375</text>
<text x="134.7" y="135.1">100</text>
<text x="141.7" y="135.1">191</text>
<text x="148.9" y="135.1">350</text>
<text x="156.4" y="135.1">160E</text>
<text x="165.1" y="135.1">210</text>
<text x="172.2" y="135.1">293</text>
<text x="179.1" y="135.1">332</text>
<text x="32.2" y="139.5">C</text>
<text x="32.2" y="143.9">D</text>
<text x="36.6" y="139.5">1350</text>
<text x="36.6" y="143.9">1600</text>
<text x="45" y="139.5">30</text>
<text x="45" y="143.9">40</text>
<text x="51" y="139.5">60</text>
<text x="51" y="143.9">80</text>
<text x="56.8" y="139.5">200</text>
<text x="56.8" y="143.9">240</text>
<text x="64.7" y="139.5">160D</text>
<text x="64.7" y="143.9">200D</text>
<text x="74.5" y="139.5">230</text>
<text x="74.5" y="143.9">280</text>
<text x="82.4" y="139.5">200D</text>
<text x="82.4" y="143.9">240D</text>
<text x="92.6" y="139.5">160</text>
<text x="92.6" y="143.9">160</text>
<text x="99.4" y="139.5">300</text>
<text x="99.4" y="143.9">360</text>
<text x="106.1" y="139.4">166</text>
<text x="106.1" y="143.8">200</text>
<text x="113.3" y="139.5">766</text>
<text x="113.3" y="143.9">920</text>
<text x="120" y="139.5">183</text>
<text x="120" y="143.9">220</text>
<text x="127.7" y="139.5">465</text>
<text x="127.7" y="143.9">560</text>
<text x="134.7" y="139.5">130</text>
<text x="134.7" y="143.9">180</text>
<text x="141.7" y="139.5">261</text>
<text x="141.7" y="143.9">298</text>
<text x="148.9" y="139.5">438</text>
<text x="148.9" y="143.9">526</text>
<text x="156.4" y="139.5">200E</text>
<text x="156.4" y="143.9">240E</text>
<text x="165.1" y="139.5">297</text>
<text x="165.1" y="143.9">340</text>
<text x="172.2" y="139.5">365</text>
<text x="172.2" y="143.9">440</text>
<text x="179.1" y="139.5">415</text>
<text x="179.1" y="143.9">500</text>
</g>
<g font-size="2.5" fill="#373435">
<text x="24.4" y="31.4">d</text>
<text x="91.8" y="31.4">variable</text>
<text x="185.7" y="34.1">r</text>
<text x="14" y="41.2">x</text>
<text x="18.9" y="40.5">s</text>
<text x="185.8" y="41.2">x</text>
<text x="195" y="39.7">e</text>
<text x="195" y="47">h</text>
<text x="14" y="52.4">y</text>
<text x="185.8" y="52.4">y</text>
<text x="195" y="52.9">k</text>
<text x="20.5" y="55.9" transform="rotate(-90 20.5 55.9)">u(max)</text>
<text x="195" y="58.8">h</text>
<text x="200" y="61.2">b</text>
<text x="195" y="66.5">g</text>
<text x="24.4" y="78">c</text>
<text x="185.8" y="73.3">m</text>
<text x="190.7" y="73.3">v</text>
<text x="195" y="73.6">f</text>
<text x="190.7" y="80.1">p</text>
<text x="195" y="79.8">e</text>
<text x="30.7" y="86.4">n</text>
<text x="41" y="86.4">z</text>
<text x="51.3" y="86.4">n</text>
<text x="63.9" y="86.4">o (max.)</text>
<text x="84.3" y="86.4">n</text>
<text x="93.6" y="86.4">p</text>
<text x="104.8" y="86.4">q</text>
<text x="116" y="86.4">p</text>
<text x="157.1" y="86.4">n</text>
<text x="167.6" y="86.4">z</text>
<text x="177.8" y="86.4">n</text>
<text x="102.3" y="90.4">(min.)</text>
<text x="175.3" y="90.5">(min.)</text>
</g>
</svg>
